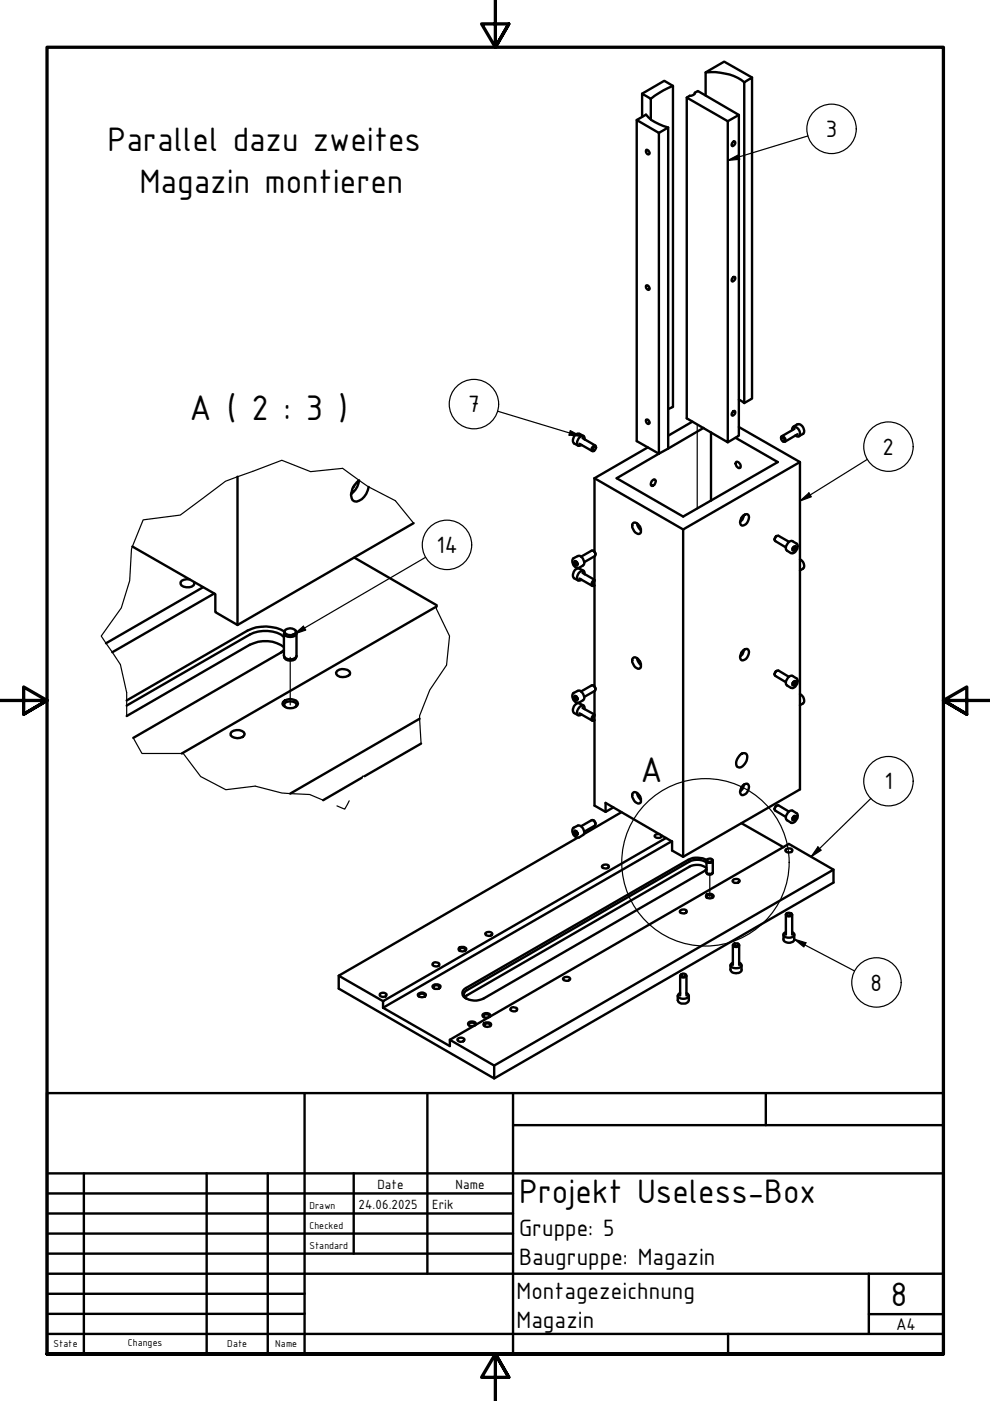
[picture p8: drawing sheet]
<svg xmlns="http://www.w3.org/2000/svg" width="210mm" height="297mm" viewBox="0 0 210 297" stroke-linecap="round" stroke-linejoin="round" font-family="sans-serif">
<path d="M147.8 90v17.9" fill="none" stroke="#000" stroke-width=".25"/>
<!-- layer: Sichtbar (ISO) -->
<g fill="none" stroke="#000" stroke-width=".51">
<path d="M136.1 19.9l4.7-2.8 1.9 1.1v68.1l-1 .4M142.7 18.2l-2 1-2.7 1.7M147.3 19.8l.7-.5 8.7 5.1v68l-2.4 1.4M147.3 19.7a.85 .85 0 0 1-1.1 .6l-.6 .4M149.6 15.4a11.9 11.9 0 0 1 8.2 2M157.8 17.4l1.6-1v68.1l-1.6 1zM159.4 16.4l-5.9-3.3-3.9 2.3v4.8M135 25.4l2-1.1a9 9 0 0 0 4.7 2.7M136.1 24.8v-4.9l1.9 1v4.4M137.1 31.7l.4 .2 .2 .5-.2 .4-.5-.6zM139.7 28.2l2-1.2v68.1l-2 1.1zM139.7 28.2l-4.7-2.8v68.1l4.7 2.7-9 5.2 14.1 8.1 20.1-11.5-8.9-5.2"/>
<path d="M155.5 30h.2a.54 .54 0 0 1 .1 .6 .54 .54 0 0 1-.7 .2l.1-.4zM156.7 24.4l-2.4 1.3v68.1l-8.7-5.1v-68l8.7 5M155.3 58.9l.4-.2a.51 .51 0 0 1 .1 .7 .51 .51 0 0 1-.7 .1zM137 60.6a.52 .52 0 0 1 .6 .2 .52 .52 0 0 1-.1 .7l-.2-.1a.69 .69 0 0 1-.3-.8zM122.9 94.1l2.6 1.5M123.5 92.9l2.7 1.6M123.8 92.4l-.9-.4a1.27 1.27 0 0 0-1.4 1.6l.2 .4 .9 .5M124 93.2l-.1-.6a.9 .9 0 0 0-1.4 .7 .84 .84 0 0 0 .2 1.2l.6-.2M125.9 94.8l.3-.1 .2 .2-.2 .5-.3 .2-.2-.2zM126.4 94.9l-.1-.3a.64 .64 0 0 0-.8 .3 .64 .64 0 0 0 .2 .8l.3-.1M137 89a.52 .52 0 0 1 .6 .2 .52 .52 0 0 1-.1 .7l-.4-.3zM137.4 94.9l-11.4 6.5"/>
<path d="M146.8 89.4l-5.1 3M149.2 90.7l-7.5 4.4M150.7 91.7v14.5M155.5 87.2l.2-.1a.54 .54 0 0 1 .1 .7 .54 .54 0 0 1-.7 .2l.1-.4zM156 98l.3-.1 .7 .6a.46 .46 0 0 1 0 .5 .46 .46 0 0 1-.4 .2l-.5-.3zM156.7 90.5l12.9 7.5v69.4l-24.8 14.3-2.3-1.4v-1.9l-14.1-8.2v1.9M156.7 84.7l1.1 .8M165.6 92.9l.1-.4a.79 .79 0 0 1 .7 1.1l-.4-.1M165.6 92.8l.3-.2 .2 .2 .2 .3v.4l-.3 .1-.2-.2zM168 91.2a.59 .59 0 0 1 .5-.8 1.46 1.46 0 0 1 .9 2.1l-.2 .1-.5-.3M168.2 90.5l.8-.5a1.32 1.32 0 0 1 1.3 .6 1.32 1.32 0 0 1-.1 1.4l-.8 .5M168.5 90.9l-2.8 1.6"/>
<path d="M169.1 92.1l-2.7 1.5M169.6 98l-24.8 14.3v69.4M50.4 101.1v31.4l-4.7-2.7v-3.8l-17.6-10.1M75.1 118.2l17.5 10.1M75.1 103l-.2 .3M78.2 103.2a3.7 3.7 0 0 1-2.6 3.1 1.14 1.14 0 0 1-1.2-1.3 4 4 0 0 1 1.7-3.2 4.1 4.1 0 0 1-1.7 3M87.7 110.9l-37.3 21.6M121.5 118.5l1-.6a1.26 1.26 0 0 1 1.4 1.3v.3a1.75 1.75 0 0 1-1.3 .9 1.4 1.4 0 0 1-1.1-1.9zM121.9 118.9l.3 .2 .3 .5-.1 .3-.5-.2-.2-.5zM122.1 119l-.4 .2M122.2 119.1l.2 .4M122.5 119.5l-.6 .2"/>
<path d="M123.2 118l2.2-1.2a.76 .76 0 0 1 .7 1.1l-2.2 1.3M125.8 116.8l.4 .5v.3M126 101.4v15.6M126 118v27.5M126 101.4l18.8 10.9M134.2 110.9a1.16 1.16 0 0 1 1.6 .9l.1 .4a.7 .7 0 0 1-.6 1 1.96 1.96 0 0 1-1.3-2zM135.1 111l.2 .6 .6 .8M135.6 111.6l.1 .1M138.2 102l.6-.4 .3 .4-.1 .2a.77 .77 0 0 1-.9 .8 .8 .8 0 0 1 .1-1zM157.2 109.8v.1M157.5 109.3a.73 .73 0 0 1 1.2 0 1.7 1.7 0 0 1-1.4 2.1 1.2 1.2 0 0 1 0-1.7zM157.7 109.2l-.3 1-.5 .5"/>
<path d="M164.7 113.7l-.4 .3-.1 .4M167.1 115.1a.85 .85 0 0 1 .9-.4l.8 .5a1.27 1.27 0 0 1 .2 1.4 1.27 1.27 0 0 1-1.2 .7l-.9-.5a1.18 1.18 0 0 1 .2-1.7zM167.3 114.9l-2.3-1.3a.76 .76 0 0 0-.6 1.1l2.2 1.4M168 116.6l.4 .2M168.2 116l.5 .3M168.3 116.1l-.3 .2M168.4 115.8l.3 .1v.4l-.3 .5-.4-.1v-.4zM169.6 118.6a1.32 1.32 0 0 1 .6 2l-.6 .4M40.2 122.9a1.83 1.83 0 0 0-1.9 .5v.4a1.8 1.8 0 0 0 2.9-.1l-.1-.3M43.1 124.5l-20.6 11.9M45.4 125.8l-21.6 12.5M60.2 134.3v4.8a1.55 1.55 0 0 0 2.7 0v-4.8"/>
<path d="M60.2 138l-31.9 18.4M60.2 135.1a6.9 6.9 0 0 0-7.2-.6l-26.1 15.1M60.2 137.2a6.9 6.9 0 0 0-7.2-.5l-26.1 15.1M60.2 137.8l-.6 .6M60.3 139.2a1.39 1.39 0 0 0 1.1 .9 1.39 1.39 0 0 0 1.3-.6l.2-.3M60.3 133.8v.7a1.77 1.77 0 0 0 2.6 0l-.2-.7M60.3 133.9a8.4 8.4 0 0 0-7.8-.2l-25.6 14.8M60.5 133.5a1.73 1.73 0 0 1 2.2 .2v.3a1.37 1.37 0 0 1-2.4-.2zM92.6 128.6l-54.1 31.2M122.9 122.7l2.6 1.5M123.5 121.5l2.5 1.4M123.8 121l-.9-.4a1.27 1.27 0 0 0-1.4 1.6l.2 .4 .9 .4"/>
<path d="M124 121.8l-.1-.6a.9 .9 0 0 0-1.4 .7 .84 .84 0 0 0 .2 1.2l.6-.2M126 123a.77 .77 0 0 0-.5 1.2l.5-.1M126 123.2l-.4 .6 .1 .3h.3M134.2 139.5a1.16 1.16 0 0 1 1.6 .9l.1 .4a.7 .7 0 0 1-.6 1 1.96 1.96 0 0 1-1.3-2.1zM135.1 139.6l.2 .6 .6 .8M157.2 138.4v.1M157.5 137.9a.7 .7 0 0 1 1.2 .1 1.68 1.68 0 0 1-1.4 2 1.17 1.17 0 0 1 0-1.8zM157.7 137.8l-.3 .9-.5 .5M49.1 155.2a1.88 1.88 0 0 1 2.8 .4 1.82 1.82 0 0 1-3 .3zM60 148.8a2.15 2.15 0 0 1 3.1 0l.1 .4a1.91 1.91 0 0 1-3.3 0zM60.5 149.9l-.2-.3v-.3a1.77 1.77 0 0 1 2.6 0v.3l-.3 .3M71.5 142.2a1.92 1.92 0 0 1 2.7 .5v.4a2.06 2.06 0 0 1-2.9-.2l-.1-.3z"/>
<path d="M89 152.4l-27.5 15.9M89.3 157.7l-12 6.9M121.5 147.1l1-.6a1.27 1.27 0 0 1 1.4 1.3v.3a1.75 1.75 0 0 1-1.3 .9 1.4 1.4 0 0 1-1.1-1.9zM121.9 147.5l.3 .2 .3 .5-.1 .3-.5-.2-.2-.5zM122.1 147.6l-.4 .2M122.2 147.7l.2 .4M122.5 148.1l-.6 .2M122.9 151.2l2.6 1.6M123.2 146.6l2.2-1.3a.76 .76 0 0 1 .7 1.2l-2.2 1.3M123.5 150.1l2.5 1.4M123.8 149.6l-.9-.5a1.31 1.31 0 0 0-1.4 1.4l.2 .7 .9 .4M124 150.4l-.1-.6a.9 .9 0 0 0-1.4 .7 .84 .84 0 0 0 .2 1.2l.6-.2"/>
<path d="M125.8 145.3l.4 .5v.4M126 146.5v24.3l2.4 1.3 1.6-.9M126 151.6a.77 .77 0 0 0-.5 1.2l.5-.1M126 151.8l-.4 .6 .1 .3h.3M135.6 140.1l.1 .2M164.7 142.2l-.4 .3-.1 .5M167.1 143.7a.85 .85 0 0 1 .9-.4l.8 .5a1.27 1.27 0 0 1 .2 1.3 1.27 1.27 0 0 1-1.2 .7l-.9-.5a1.18 1.18 0 0 1 .2-1.6zM167.3 143.5l-2.3-1.3a.76 .76 0 0 0-.6 1.1l2.2 1.3M168 145.1l.4 .2M168.2 144.6l.5 .3M168.3 144.6l-.3 .2M168.4 144.4h.3v.5l-.3 .4h-.4v-.5z"/>
<path d="M169.6 147.2a1.32 1.32 0 0 1 .6 1.9l-.6 .4M76.7 164.9l-8.2 4.8M121.5 175.6l1-.5a1.3 1.3 0 0 1 1.1 1.9l-.8 .5a1.33 1.33 0 0 1-1.3-1.9zM121.9 176.1l.3 .2 .3 .5-.1 .3-.5-.2-.2-.5zM122.1 176.2l-.4 .2M122.2 176.3l.2 .3M122.5 177.6l-50.7 29.3 9.4 5.4M122.5 176.6l-.6 .3M123.2 175.2l2.2-1.3a.76 .76 0 0 1 .7 1.2l-2.2 1.2M125.8 173.9l.4 .5v.3M131.8 172.2l-8 4.6M134.2 168.1a1.16 1.16 0 0 1 1.6 .9l.1 .3a.71 .71 0 0 1-.4 1.1 1.64 1.64 0 0 1-1.3-2.3z"/>
<path d="M135.1 168.1l.2 .7 .6 .8M135.6 168.7l.1 .1M139.8 176.8h-.3a.57 .57 0 0 0-.7 .5l.6 .4a.6 .6 0 0 0 .9-.5M141.2 177.7l-60 34.6v1.4M142.4 178.4l-61.2 35.3M156.9 160.1a.87 .87 0 0 1 1.2-.3 .87 .87 0 0 1 .3 1.2l-.4 .8a1.18 1.18 0 0 1-1.7 .7 2 2 0 0 1 .6-2.4zM157.2 174.5l8.9 5.1M157.2 166.9v.2M157.5 166.5a.7 .7 0 0 1 1.2 0 1.68 1.68 0 0 1-1.4 2.1 1.17 1.17 0 0 1 0-1.8zM157.7 166.4l-.3 .9-.5 .5M164.7 170.8l-.4 .3-.1 .5M167.1 172.3a.85 .85 0 0 1 .9-.4l.8 .5a1.33 1.33 0 0 1-1 2.1 1.8 1.8 0 0 1-1.2-1l.1-.6z"/>
<path d="M167.3 172.1l-2.3-1.4a.76 .76 0 0 0-.6 1.2l2.2 1.3M168 173.7l.4 .2M168.2 173.2l.5 .3M168.3 173.2l-.3 .3M168.4 173h.3v.5l-.3 .4h-.4v-.5zM102.9 197.9l.6-.3a.6 .6 0 0 1 .8 .6 .91 .91 0 0 1-1.4-.3zM127.6 183.6l.7-.3a.6 .6 0 0 1 .8 .6 1.07 1.07 0 0 1-1.5-.1zM144.1 193.2l.7-.4a.6 .6 0 0 1 .8 .6 1.07 1.07 0 0 1-1.5-.1zM149.8 182.9a3.5 3.5 0 0 0-3.6-.2l-47.1 27.2a.98 .98 0 0 0-.8 .9 .98 .98 0 0 0 .6 1M149.8 184a3.5 3.5 0 0 0-3.6-.2l-47.6 27.6M149.8 185a.72 .72 0 0 0 .7 .5 .72 .72 0 0 0 .6-.5M149.8 182.5v2.5a.77 .77 0 0 0 1.3 0v-2.5"/>
<path d="M149.8 184.3l-.3 .3M149.9 182.4a4.3 4.3 0 0 0-4-.1l-47.1 27.2a1.2 1.2 0 0 0-.8 1.2 1.2 1.2 0 0 0 1 1.1l.4 .1a3.9 3.9 0 0 0 3.2-.2l47.2-27.3M149.9 189.7l.3-.2a.71 .71 0 0 1 1.1 .7l-.8 .3a.61 .61 0 0 1-.8-.5zM149.9 182.3l-.1 .2a.72 .72 0 0 0 .7 .4 .72 .72 0 0 0 .6-.4v-.2M149.9 190.4l-.1-.2a.72 .72 0 0 1 .7-.4 .72 .72 0 0 1 .6 .4l-.1 .2M150 182.2l.2-.1a.6 .6 0 0 1 .9 .3l-.3 .3a.64 .64 0 0 1-.9-.3zM155.4 186.5l.6-.1a.6 .6 0 0 1 .8 .5l-.5 .3a.73 .73 0 0 1-1-.5zM166.1 198.2v.9a1.3 1.3 0 0 0 2.1 .5l.2-.3v-1.1M166.6 180.1l.3-.2a.64 .64 0 0 1 .7-.1 .64 .64 0 0 1 .4 .7l-.2 .1a.87 .87 0 0 1-1.3-.3zM166.6 197.6l-.3 .2a.49 .49 0 0 0 .1 .8l.7 .2a.92 .92 0 0 0 1.3-.8l-.4-.4M166.6 193.9v4.3M166.9 193.6l-.3 .2a.74 .74 0 0 0 .6 .5 .74 .74 0 0 0 .8-.3l-.4-.4"/>
<path d="M166.9 193.6l.9 .1a.52 .52 0 0 1-.5 .4 .52 .52 0 0 1-.5-.4zM168 193.9v4.3M176.7 184.4v2.7l-71.9 41.5-33-19v-2.7M80.6 210.7a.92 .92 0 0 1 1.4 .2 .8 .8 0 0 1-.8 .5 .8 .8 0 0 1-.7-.5zM81.2 213.7l14.2 8.1v-1.3l71.9-41.6 9.4 5.5-71.9 41.5-9.4-5.4M88.6 210.7l.2-.1a.99 .99 0 0 1 1.5 .3 .98 .98 0 0 1-1.7 0zM88.9 211.3l-.1-.1a.79 .79 0 0 1 1.4-.2l-.2 .3M91.8 209l.7-.3a.61 .61 0 0 1 .8 .6 .85 .85 0 0 1-.9 .4 .85 .85 0 0 1-.6-.7zM91.8 204.2a.95 .95 0 0 1 1.4 .3 .8 .8 0 0 1-.8 .4 .8 .8 0 0 1-.7-.5zM92 209.5l-.1-.1a.69 .69 0 0 1 .7-.5 .69 .69 0 0 1 .6 .5l-.1 .1M97.4 200.9l.6-.1a.59 .59 0 0 1 .8 .6l-.8 .3a.61 .61 0 0 1-.8-.5zM97.5 201.6l-.1-.1a.65 .65 0 0 1 .6-.5 .65 .65 0 0 1 .7 .5l-.1 .1"/>
<path d="M100.6 217.4l.2-.2a.8 .8 0 0 0-1.4 .1l.1 .2M100.8 217.3l.1-.3a.94 .94 0 0 0-1.6 .2 .93 .93 0 0 0 1.2 .3M102.6 217l.7-.2a.63 .63 0 0 1 .8 .4 .92 .92 0 0 1-.8 .5 .92 .92 0 0 1-.8-.5zM102.8 217.6l-.1-.1a.69 .69 0 0 1 .6-.5 .69 .69 0 0 1 .7 .5l-.1 .1M103.7 215.6l.1-.1a.78 .78 0 0 0-.6-.5 .78 .78 0 0 0-.8 .4l.2 .3M103.9 215.6v-.2a.87 .87 0 0 0-.8-.6 .87 .87 0 0 0-.8 .6 .93 .93 0 0 0 1.3 .3M108.3 213.7a.99 .99 0 0 1 1.4 .3 .8 .8 0 0 1-.8 .4 .8 .8 0 0 1-.7-.5zM119.4 207.4l.6-.3a.6 .6 0 0 1 .8 .6 .91 .91 0 0 1-1.4-.3zM143.7 211.1v1a1.34 1.34 0 0 0 2.3 0v-1M144.2 210.6a.55 .55 0 0 0-.5 .4 .55 .55 0 0 0 .3 .6l.7 .2a.92 .92 0 0 0 1.3-.9l-.5-.3M144.2 206.9v4.2M144.5 206.6l-.3 .3a.76 .76 0 0 0 1.3 0l-.3-.3"/>
<path d="M144.5 206.6a.58 .58 0 0 1 .9 .1 .65 .65 0 0 1-1.1 .1zM145.5 206.9v4.2M154.9 204.6v1a1.38 1.38 0 0 0 2.1 .4l.2-.2v-1.2M155.4 204.1l-.5 .4a.92 .92 0 0 0 1.4 .8 .71 .71 0 0 0 .9-.8l-.5-.4M155.4 200.4v4.2M155.7 200.1l-.3 .2a.65 .65 0 0 0 .7 .5 .65 .65 0 0 0 .6-.5l-.2-.2M155.7 200.1l.2-.1a.46 .46 0 0 1 .7 .3l-.3 .2a.46 .46 0 0 1-.4 .1 .46 .46 0 0 1-.3-.4zM156.7 200.4v4.2M97.1 220.2a.92 .92 0 0 1 1.4 .3 .85 .85 0 0 1-.8 .4 .85 .85 0 0 1-.7-.5zM104.8 225.9v2.7"/>
</g>
<!-- layer: Bruchlinie (ISO) -->
<path d="M87.7 110.9l-3.9-4.7a45.1 45.1 0 0 1-11.2-6.9l-6.8 .7-6-2.4-12 4.4-9.6 7.2-7.8 1-2.5 6.2-.4 6.7-1.8 5.8-4.2 6 4 6 1.4 6v4.9M92.6 128.3l-.1 .8 2.8 5.8-.6 6.1-3.6 5.3-2.1 5.5 .3 5.9M28.3 156.4l1.8 3.4h8.8l3.6 4.8 5.4 2.8 6.2-.7 5.7 1.4 5.9 .4 2.8 1.2M74 169.8l-.9 1.8-1.7-.7M77.3 164.6h-.4l-.2 .3" fill="none" stroke="#000" stroke-width=".25"/>
<!-- layer: Detailumgrenzung (ISO) -->
<circle cx="149.6" cy="182.8" r="17.8" fill="none" stroke="#000" stroke-width=".25"/>
<!-- layer: Border (ISO) -->
<path d="M105 0v10l-2.9-4.9h5.8l-2.9 4.9 2.9-4.9M0 148.5h10l-5-2.8v5.7l5-2.9-5 2.9M210 148.5h-10l5-2.8v5.7l-5-2.9 5 2.9M10 287.1v-277.1h190v277.1h-190h190M107.9 292l-2.9-4.9 2.9 4.9h-5.8l2.9-4.9v9.9" fill="none" stroke="#000" stroke-width=".7"/>
<!-- layer: Titel (ISO) -->
<g fill="none" stroke="#000" stroke-width=".51">
<path d="M10 231.8h190v55.3h-190zM64.6 231.8v55.3M90.6 231.8v38.3M108.8 238.6h91.2M108.8 231.8v55.3M162.4 231.8v6.8M10 253h98.8M10 257.3h98.8M10 248.8h190M17.8 248.8v38.3M43.8 248.8v38.3M56.8 248.8v38.3"/>
<path d="M75 248.8v17M10 261.5h98.8M10 265.8h98.8M10 270.1h190M10 274.3h54.6M10 278.6h54.6M184.2 278.6h15.8M184.2 270.1v12.7M10 282.8h190M154.4 282.8v4.3"/>
</g>
<!-- layer: Skizziergeometrie (ISO) -->
<path d="M61.5 139.4v10.1M150.5 185.1v5.1" fill="none" stroke="#000" stroke-width=".25"/>
<!-- layer: Symbol (ISO) -->
<g fill="none" stroke="#000" stroke-width=".25">
<path d="M154.3 34l2.3-1.2 .2 1zM171.3 28.8l-17 5.2M105.5 87.2l17.7 5.3M120.9 91.3l2.3 1.2-2.6-.2zM183.9 97.4l-14.3 8.8M90.2 118.2l-27.8 16.2M169.6 106.2l1.9-1.7 .5 .8zM62.4 134.4l1.9-1.6 .5 .8zM173.4 179.6l.7 .7-2.1 1.4zM184.7 169.3l-12.7 12.4M168.4 199.1l2.5 .8-.5 .9zM168.4 199.1l12.8 6.8"/>
<circle cx="176.3" cy="27.3" r="5.2"/>
<circle cx="100.5" cy="85.7" r="5.2"/>
<circle cx="188.4" cy="94.7" r="5.2"/>
<circle cx="94.8" cy="115.5" r="5.2"/>
<circle cx="188.4" cy="165.6" r="5.2"/>
<circle cx="185.8" cy="208.3" r="5.2"/>
</g>
<path d="M154.3 34l2.3-1.2 .2 1zM120.9 91.3l2.3 1.2-2.6-.2zM169.6 106.2l1.9-1.7 .5 .8zM62.4 134.4l1.9-1.6 .5 .8zM173.4 179.6l.7 .7-2.1 1.4zM168.4 199.1l2.5 .8-.5 .9z" fill="#000"/>
<g font-size="8.1">
<text x="40.2" y="88.9">A ( 2 : 3 )</text>
<text x="135.8" y="165.8">A</text>
</g>
<g font-size="7.7">
<text x="22.8" y="31.9">Parallel dazu zweites</text>
<text x="29.6" y="40.8">Magazin montieren</text>
<text x="110" y="255.1">Projekt Useless-Box</text>
<text x="188.8" y="276.8">8</text>
</g>
<g font-size="5.4">
<text x="175.1" y="29.1">3</text>
<text x="99.3" y="87.4">7</text>
<text x="187.1" y="96.4">2</text>
<text x="92.5" y="117.3">14</text>
<text x="187.5" y="167.4">1</text>
<text x="184.6" y="210">8</text>
<text x="110" y="262">Gruppe: 5</text>
<text x="110" y="268.3">Baugruppe: Magazin</text>
<text x="109.5" y="275.3">Montagezeichnung</text>
<text x="109.5" y="281.5">Magazin</text>
</g>
<text font-size="3.9" x="190" y="282">A4</text>
<g font-size="3">
<text x="76" y="256.3">24.06.2025</text>
<text x="80" y="252">Date</text>
<text x="91.6" y="256.3">Erik</text>
<text x="96.6" y="252">Name</text>
</g>
<g font-size="2.3">
<text x="65.6" y="256.3">Drawn</text>
<text x="65.6" y="260.5">Checked</text>
<text x="65.6" y="264.8">Standard</text>
<text x="11.4" y="285.7">State</text>
<text x="27.1" y="285.4">Changes</text>
<text x="48.2" y="285.7">Date</text>
<text x="58.4" y="285.7">Name</text>
</g>
</svg>
